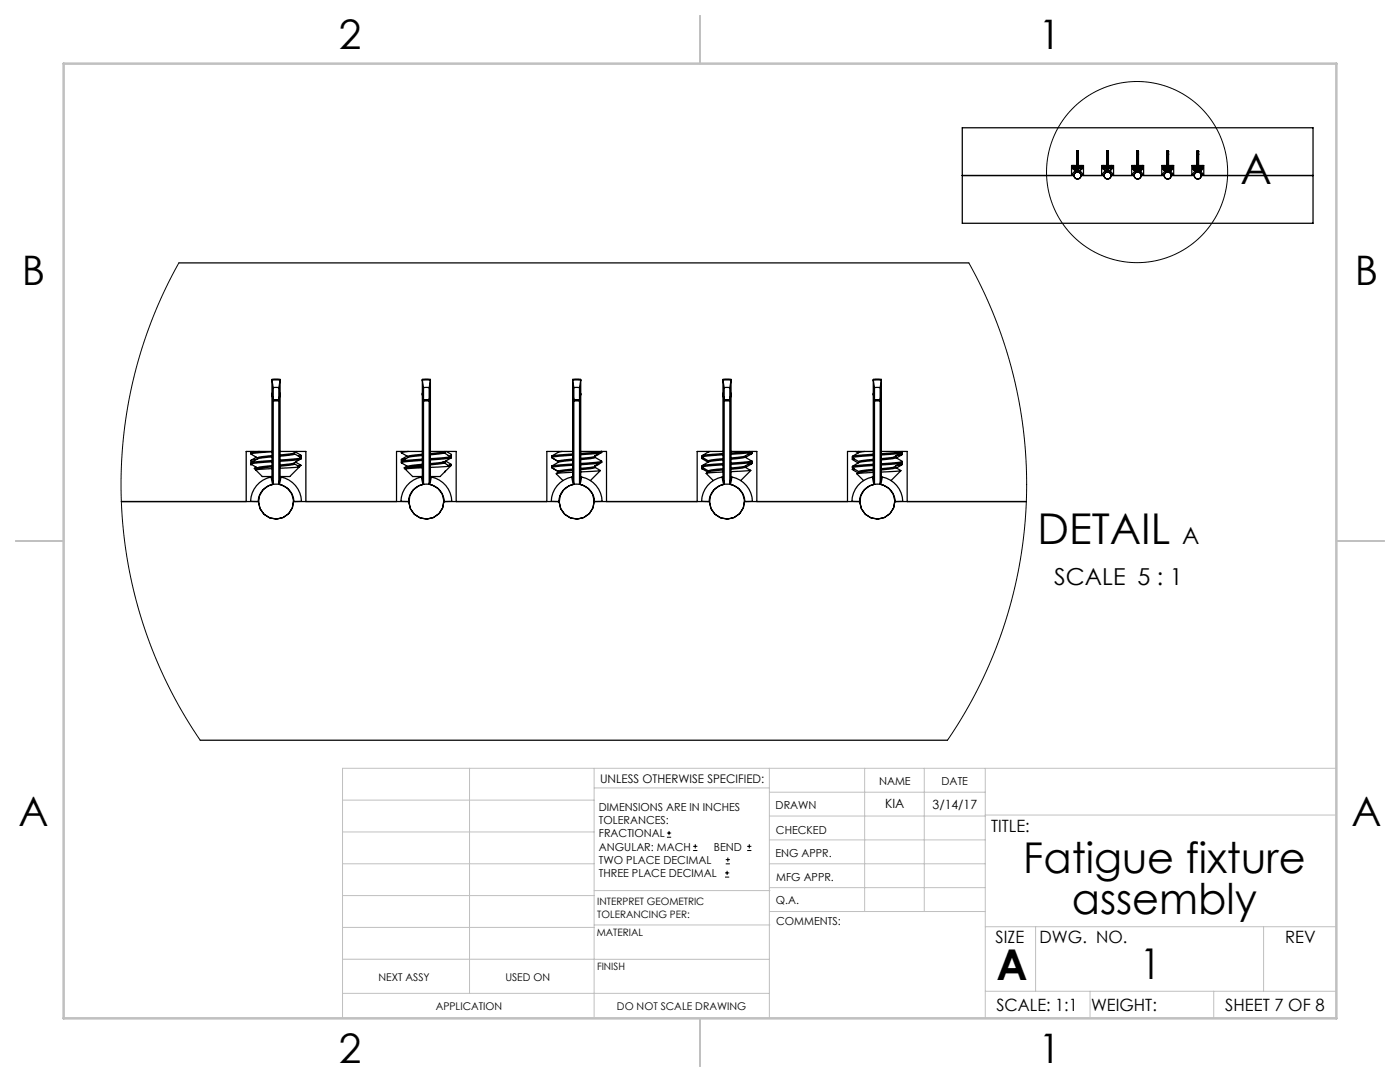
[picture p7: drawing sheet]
<svg xmlns="http://www.w3.org/2000/svg" width="279mm" height="216mm" viewBox="0 0 279 216" stroke-linecap="round" stroke-linejoin="round" font-family="sans-serif">
<g fill="none" stroke="#000" stroke-width=".2">
<path d="M35.7 52.5l-2.7 5.2-2.6 5.9-2.1 6-1.7 6.1-1.3 6.3-.7 6-.4 6.4v6.1l.5 6.4 1 6.3 1.4 6.2 1.6 5.7 2.3 6 2.6 5.8 3 5.6 3.4 5.2M193.3 52.5l2.8 5.3 2.6 5.9 2.1 6 1.7 6.2 1.2 6.2 .8 6.1 .4 6.3-.1 6.2-.5 6-.9 6.3-1.4 6.2-1.8 6.1-2.2 6-2.7 5.8-3 5.6-3.2 5M133.1 167.1h.8M133.1 166.2h.8M133.5 165.8v.8M138.3 169.7h.9M138.3 168.9h.9M138.8 168.5v.8M144.7 175h.8M144.7 174.2h.8M144.8 172.4h.9M144.8 171.5h.9"/>
<path d="M145.1 173.8v.8M145.3 171.1v.8M149.1 169.7h.9M149.1 168.9h.9M149.5 168.5v.8"/>
<circle cx="226.9" cy="34.3" r="18.1"/>
</g>
<g fill="none" stroke="#c0c0c0" stroke-width=".2">
<path d="M68.4 159.7h50.2M93.7 153.3v44.9M118.6 153.3v49.9M118.6 157.2h34.9M153.5 153.3v49.9M153.5 158.1h43.1M172.6 153.3v28.6M184.5 153.3v28.6M196.6 153.3v49.9M266.7 153.3h-198.3v49.9M68.4 178.7h50.2M68.4 172.4h50.2"/>
<path d="M68.4 166h50.2M118.6 177.7h35.1M153.5 167.6h43.1M153.5 162.8h43.1M153.5 172.4h43.1M153.5 177.1h43.1M196.6 162.6h70.1M68.4 198.2h85.1M68.4 185.1h50.2M68.4 191.4h50.2M118.6 191.4h34.9M118.6 184.6h35.1"/>
<path d="M153.7 181.9h42.9M196.6 197.8h70.1M196.6 184.9h70.1M206.7 184.9v12.9M217.5 197.8v5.4M242.2 197.8v5.4M252.2 184.9v12.9"/>
</g>
<path d="M139.7 3.2v9.5M3.2 107.9h9.5M266.7 107.9h9.5M139.7 203.2v9.5" fill="none" stroke="#c0c0c0" stroke-width=".25"/>
<path d="M12.7 12.7h254v190.5h-254z" fill="none" stroke="#c0c0c0" stroke-width=".5"/>
<g fill="none" stroke="#000" stroke-width=".25">
<path d="M192 25.5h70v19h-70zM192 35h22.3M214 33.4v.2M214 33.1l.9-.1h-1v2M214 33.4l.1 .1M214.1 33.1l.2 .2M214.1 33.1h-.1M214.1 33h.3M214.2 33.8l.3 .2h.4M214.3 33.3l-.3 .1M214.3 33.7h-.1M214.3 33.3l-.2 .1"/>
<path d="M214.3 33.3h.1M214.3 33.7l-.1 .1M214.3 33.3l-.2 .2 .8-.1M214.3 35a.7 .7 0 0 0 .7 .7 .7 .7 0 0 0 .7-.7M214.4 34.3l.4-.3 .1 .3a.71 .71 0 0 0-.6 .7h-.3zM214.9 33.4l-.9 .1 .3 .2M214.9 33.6l-.6 .1M214.9 33.2l-.6 .1M214.9 33.7l-.6 .1M214.9 30.2h.3M214.9 30.2v.5M214.9 30.7v3.3"/>
<path d="M214.9 30.2v.3M214.9 30.7v.3M214.9 34v.3M214.9 30.5h.3M214.9 30.5v.5M214.9 31h.3M214.9 31v3.3M214.9 34.3h.3M214.9 31h.1M214.9 34.3a.7 .7 0 0 0-.4 1.1 .7 .7 0 0 0 1.1 0 .7 .7 0 0 0-.4-1.1M215.2 30.5v.5M215.2 31v3.3"/>
<path d="M215.2 31h.1M215.2 33.2l.7-.2 .1 .2M215.2 30.2v.5M215.2 30.7v3.3M215.2 30.2v.3M215.2 30.7v.3M215.2 34v.3M215.2 33h1v2M215.2 34a1.02 1.02 0 0 1 .9 1h-.3a.71 .71 0 0 0-.6-.7zM215.7 35h4.6M215.8 33.5l-.6 .1M215.8 33.1l-.6 .1"/>
<path d="M215.8 33.1l.2 .2-.8 .1M215.8 33.5l.2 .1-.8 .1M215.8 33.1h.1M215.8 33.5h.1M215.8 33.4l.2 .2M216 33.3l-.8 .3M216 33.2h-.1M216 33.6h-.1M216 33.2v.1M216 33.6l-.4 .4h-.4M216 33.2v.2h-.8M220 33v.1"/>
<path d="M220.1 33.1l.2 .1M220.1 33.5l.2 .1M220.1 33.4h.1M220.2 33.7l.3 .3h.4M220.2 33.3h-.1M220.3 33.2l-.3 .3M220.3 33.6l-.1 .1M220.3 33.2v.1M220.3 33.6v.1M220.3 33.7h-.1M220.3 33.3l-.2 .1M220.3 33.7h-.1h.7"/>
<path d="M220.3 33l-.3 .1M220.3 35a.7 .7 0 0 0 .7 .7 .7 .7 0 0 0 .7-.7h4.6a.7 .7 0 0 0 .7 .7 .7 .7 0 0 0 .7-.7M220.8 33.6l-.5 .1M220.9 33.3l-.9 .1M220.9 33.4l-.9 .1M220.9 33.5l-.6 .1M220.9 33.1l-.6 .1M220.9 33.6l-.6 .1M220.9 33.2l-.6 .1M220.9 30.2h.3M220.9 30.2v.5M220.9 30.8v3.2"/>
<path d="M220.9 30.2v.3M220.9 30.7v.3M220.9 30.8v.2M220.9 30.7v.1M220.9 34v.3M220.9 33h-1v2M220.9 34.3l-.1-.3a1.02 1.02 0 0 0-.8 1h.3M220.9 34.3a.71 .71 0 0 0-.6 .7M220.9 30.5h.3M220.9 31h.3M220.9 30.5v.5M220.9 31v3.3"/>
<path d="M220.9 34.3h.3M220.9 31h.1M220.9 34.3a.7 .7 0 0 0-.4 1.1 .7 .7 0 0 0 1.1 0 .7 .7 0 0 0-.4-1.1M221.2 30.5v.5M221.2 31v3.3M221.2 31h.1M221.2 30.2v.5M221.2 30.7v3.3M221.2 30.2v.3M221.2 30.7v.3M221.2 34v.3M221.2 33h1v2"/>
<path d="M221.2 34a1.02 1.02 0 0 1 .9 1h-.3a.71 .71 0 0 0-.6-.7M221.7 33.4l.3 .2M221.7 33l.3 .2M221.8 33.8h.1M221.8 33.4l-.6 .1M221.8 33l-.6 .1M221.8 33.4l-.6 .2M221.8 33l-.6 .2M221.8 33h.1M221.8 33.4l.2 .2M221.8 33l.2 .3M222 33.6h.1"/>
<path d="M222 33.6l-.8 .1M222 33.2h.1M222 33.2l-.8 .1M222 33.3l-.8 .1M222 33.3l-.2 .1M222 33.6l-.4 .4h-.4M226 33.2v.1M226 33.6v.1M226 33.6h.1M226 33.2h.1M226 33.3l.3 .1M226 33.7l.3 .1"/>
<path d="M226.1 33.7l.2 .1M226.3 33.4v.1M226.3 33v.1M226.3 33.8v.1M226.3 33.5l-.2 .1M226.3 33.1l-.2 .1M226.3 33.9h-.1M226.5 33l-.2 .1M226.8 34a1.02 1.02 0 0 0-.8 1h.3a.71 .71 0 0 1 .6-.7M226.9 33.7l-.6 .1M226.9 33.3l-.6 .1M226.9 33.6l-.8 .1"/>
<path d="M226.9 33.2l-.8 .1M226.9 33.5l-.8 .1M226.9 33.1l-.8 .1M226.9 33.9h-.7l.3 .3M226.9 33.8l-.6 .1M226.9 33.4l-.6 .1M226.9 30.2h.3M226.9 30.2v.5M226.9 30.7v3.3M226.9 30.2v.3M226.9 30.7v.3M226.9 34v.3"/>
<path d="M226.9 33h-1v2M226.9 30.5h.3M226.9 30.5v.5M226.9 31h.3M226.9 34.3h.3M226.9 31v3.3M226.9 31h.1M226.9 34.3a.7 .7 0 0 0-.4 1.1 .7 .7 0 0 0 1.1 0 .7 .7 0 0 0-.4-1.1M227.2 30.5v.5M227.2 31v3.3M227.2 31h.1M227.2 34.3v-.3a1.02 1.02 0 0 1 .9 1h-.3"/>
<path d="M227.2 34.3a.71 .71 0 0 1 .6 .7M227.2 33.6l.8-.1-.2 .1M227.2 33.1h.8l-.2 .1M227.2 30.2v.5M227.2 30.8v3.5M227.2 30.2v.3M227.2 30.7v.3M227.2 30.7v.1M227.2 30.8v.2M227.2 33h1v2M227.7 35h4.6M227.8 33.6l-.6 .1"/>
<path d="M227.8 33.2l-.6 .1M227.8 33.7l-.6 .1M227.8 33.3l-.6 .1M227.8 33.6v.1M227.8 33.2v.1M227.8 33.2h.1M227.8 33.6h.1M227.8 33.3l.2 .2M227.8 33.7l.2 .1h-.8M227.9 33.1l-.1 .1M227.9 33.5l-.1 .1M228 33.8l-.4 .4"/>
<path d="M228 33.1h.1M228 33.1l-.8 .1M228 33.4l-.8 .1M228 33v.1M232 33.2v.1M232 33.6v.1M232 33.3l.3 .2M232 33.7l.3 .2M232 33.3l.3 .1M232 33.7l.3 .1M232.1 33.7h.1M232.1 33.3h.1"/>
<path d="M232.2 33.9l.3 .3M232.2 33l.1 .1M232.3 33.4h.1M232.3 33h.1M232.3 33.4l-.3 .2M232.3 33l-.3 .2M232.3 33.8l-.1 .1 .7-.1M232.3 35a.7 .7 0 0 0 .7 .7 .7 .7 0 0 0 .7-.7M232.4 33h-.1M232.4 34.3l.4-.3 .1 .3a.71 .71 0 0 0-.6 .7h-.3zM232.9 33.7l-.6 .1M232.9 33.5l-.8 .1"/>
<path d="M232.9 33.1l-.8 .1M232.9 33.6h-.8M232.9 33.2h-.8M232.9 33.3l-.6 .1M232.9 33.8h-.6M232.9 33.4h-.6M232.9 30.2h.3M232.9 30.2v.5M232.9 30.7v3.6M232.9 30.2v.3M232.9 30.7v.3M232.9 33h-1v2"/>
<path d="M232.9 30.5h.3M232.9 31h.3M232.9 30.5v.5M232.9 34.3h.3M232.9 31v3.3M232.9 31h.1M232.9 34.3a.7 .7 0 0 0-.4 1.1 .7 .7 0 0 0 1.1 0 .7 .7 0 0 0-.4-1.1M233.2 30.5v.5M233.2 31v3.3M233.2 31h.1M233.2 33.5l.8-.1v.1M233.2 30.2v.5"/>
<path d="M233.2 30.7v3.6M233.2 30.2v.3M233.2 30.7v.3M233.2 33h1v2M233.2 34a1.02 1.02 0 0 1 .9 1h-.3a.71 .71 0 0 0-.6-.7zM233.7 35h4.6M233.8 33.7h-.6M233.8 33.3h-.6M233.8 33.6l-.6 .1M233.8 33.2l-.6 .1M233.8 33.3l.2 .1M233.8 33.7l.2 .1"/>
<path d="M233.8 33.6h.1M233.8 33.2h.1M233.8 33.3h.1M233.8 33.7h.1M233.9 33l-.7 .1M234 33.8h-.8M234 33.8l-.4 .4M234 33.4l-.8 .1M234 33l-.8 .1M234 33.1l-.2 .2M234 33.5l-.2 .2M234 33.5h.1"/>
<path d="M234 33.1h.1M234 33.5h-.1M234 33.1h-.1M234 33.4h.1M234 33.4l-.2 .2M234 33l-.2 .2M234 33v.1M238 33.7l.2 .2M238 33.7h.1M238 33.2v.1M238 33.6v.1M238.1 33.7l.2 .2"/>
<path d="M238.1 33.7h.1M238.1 33.3h.1M238.2 33h.1M238.2 33.9l.3 .3M238.3 33h.1M238.3 35a.7 .7 0 0 0 .7 .7 .7 .7 0 0 0 .7-.7M238.4 34.3l.4-.3 .1 .3a.71 .71 0 0 0-.6 .7h-.3zM238.5 33l-.4 .2M238.9 33.5l-.8 .1M238.9 33.1l-.8 .1M238.9 33.7l-.6 .1M238.9 33.3l-.6 .1"/>
<path d="M238.9 33.9h-.7M238.9 33.8l-.7 .1M238.9 30.2h.3M238.9 30.2v.5M238.9 30.7v3.6M238.9 30.2v.3M238.9 30.7v.3M238.9 33h-1v2M238.9 33.4l-.8 .2M238.9 33.2l-.8 .1 .2 .2-.2-.2M238.9 33.6l-.8 .1M238.9 30.5h.3"/>
<path d="M238.9 30.5v.5M238.9 31h.3M238.9 34.3h.3M238.9 31v3.3M238.9 31h.1M238.9 34.3a.7 .7 0 0 0-.4 1.1 .7 .7 0 0 0 1.1 0 .7 .7 0 0 0-.4-1.1M239.2 30.5v.5M239.2 31v3.3M239.2 31h.1M239.2 33.1l.8-.1v.1M239.2 30.2v.5M239.2 30.7v3.6"/>
<path d="M239.2 30.2v.3M239.2 30.7v.3M239.2 33h1v2M239.2 34a1.02 1.02 0 0 1 .9 1h-.3a.71 .71 0 0 0-.6-.7zM239.7 35h22.3M239.8 33.7l-.6 .1M239.8 33.3l-.6 .1M239.8 33.6v.1M239.8 33.2v.1M239.8 33.2h.1M239.8 33.6h.1M239.8 33.3l.2 .1"/>
<path d="M239.8 33.7l.2 .1M239.9 33.5h.1l-.8 .1M239.9 33.1h.1l-.8 .1M239.9 33.1l-.7 .2M239.9 33.5l-.7 .2M240 33.8h-.8M240 33.8l-.4 .4M240 33.4l-.8 .1M240 33.5l-.2 .1M240 33.1l-.2 .1M240 33.1l-.2 .2M240 33.5l-.2 .2"/>
<path d="M240 33.4v.1M35.7 52.5h157.6M54.3 75.9v-.1a2.13 2.13 0 0 1 1.6-.1v.2M54.3 75.9h1.6M54.3 75.9v2.6M54.3 78.7v16.5l.2 1.4M54.3 75.9l.2 1.4M54.3 78.5l.2 1.3M54.3 78.7l.2 1.3M54.3 78.5v.2M54.5 77.3h1.2M54.5 77.3v2.5"/>
<path d="M54.5 79.8h1.2M54.5 79.8v.2M55.7 77.3v2.5M55.7 79.8v.2M55.9 75.9v2.6M55.9 78.7v16.5l-.2 1.4M55.9 75.9l-.2 1.4M55.9 78.5l-.2 1.3M55.9 78.5v.2M55.9 78.7l-.2 1.3M84.3 75.9h1.6M84.3 75.9v-.1a2.13 2.13 0 0 1 1.6-.1v.2"/>
<path d="M84.3 75.9v2.6M84.3 78.7v16.5l.2 1.4M84.3 75.9l.2 1.4M84.3 78.5l.2 1.3M84.3 78.7l.2 1.3M84.3 78.5v.2M84.5 77.3h1.2M84.5 79.8h1.2M84.5 77.3v2.5M84.5 79.8v.2M85.7 77.3v2.5M85.7 79.8v.2"/>
<path d="M85.9 75.9v2.6M85.9 78.7v16.5l-.2 1.4M85.9 75.9l-.2 1.4M85.9 78.5l-.2 1.3M85.9 78.5v.2M85.9 78.7l-.2 1.3M114.3 75.9h1.6M114.3 75.9v-.1a2.13 2.13 0 0 1 1.6-.1v.2M114.3 75.9v2.6M114.3 78.5v16.7l.2 1.4M114.3 75.9l.2 1.4M114.3 78.5l.2 1.5"/>
<path d="M114.5 77.3h1.2M114.5 77.3v2.5M114.5 79.8h1.2M114.5 79.8v.2M115.7 77.3v2.5M115.7 79.8v.2M115.9 75.9v2.6M115.9 78.7v16.5l-.2 1.4M115.9 75.9l-.2 1.4M115.9 78.5l-.2 1.3M115.9 78.5v.2M115.9 78.7l-.2 1.3"/>
<path d="M144.3 75.9h1.6M144.3 75.9v-.1a2.13 2.13 0 0 1 1.6-.1v.2M144.3 75.9v2.6M144.3 78.7v16.5l.2 1.4M144.3 75.9l.2 1.4M144.3 78.5l.2 1.3M144.3 78.7l.2 1.3M144.3 78.5v.2M144.5 77.3h1.2M144.5 79.8h1.2M144.5 77.3v2.5M144.5 79.8v.2"/>
<path d="M145.7 77.3v2.5M145.7 79.8v.2M145.9 75.9v2.6M145.9 78.7v16.5l-.2 1.4M145.9 75.9l-.2 1.4M145.9 78.5l-.2 1.3M145.9 78.5v.2M145.9 78.7l-.2 1.3M174.3 75.9v-.1a2.13 2.13 0 0 1 1.6-.1v.2M174.3 75.9h1.6M174.3 75.9v2.6M174.3 78.7v16.5l.2 1.4"/>
<path d="M174.3 75.9l.2 1.4M174.3 78.5l.2 1.3M174.3 78.7l.2 1.3M174.3 78.5v.2M174.5 77.3h1.2M174.5 77.3v2.5M174.5 79.8h1.2M174.5 79.8v.2M175.7 77.3v2.5M175.7 79.8v.2M175.9 75.9v2.6M175.9 78.7v16.5l-.2 1.4"/>
<path d="M175.9 75.9l-.2 1.4M175.9 78.5l-.2 1.3M175.9 78.5v.2M175.9 78.7l-.2 1.3M50.1 90.1h.1M50.1 92.3v.5M50.1 90.1l.2 .1M50.1 92.1l.2 .1M50.1 90.6l1.3 .8M50.1 92.6l1.3 .8M50.5 90.1l-.4 .2M51.1 91.2l-1 .6v.3"/>
<path d="M51.1 93.2l-.3 .3M51.2 91.7l-1 .2M51.4 91.3v.3M51.4 93.3v.3M51.4 93.4l-.6 .1 1.5 1.6h2M51.4 91.5l-1.3 .8M51.4 93.5l-.3 .2M51.8 90.1l-1.6 .2M51.8 96.3l1.5-.9 .8-.2 .3 1.5a3.6 3.6 0 0 0-2.9 3.4l-1.5-.1a5.1 5.1 0 0 1 1.8-3.7zM54.3 91.9l-4.1 .4M54.3 92.1l-4.2 .5M54.3 90.1l-4.2 .5v-.3"/>
<path d="M54.3 92.9l-2.9 .4M54.3 90.9l-2.9 .4M54.3 93.5l-3.2 .3M54.3 93.2l-2.8 .3M54.3 91.2l-2.8 .3M54.3 90.1h-5.2v10M54.5 80h1.2M54.5 80v16.6M54.5 96.6h1.2M54.6 96.6a3.5 3.5 0 0 0-2.5 5.4 3.5 3.5 0 0 0 5.9 0 3.5 3.5 0 0 0-2.3-5.4M55.7 80v16.6M55.9 90.1h5.1v10"/>
<path d="M56.1 95.2a5.1 5.1 0 0 1 4.1 4.8l-1.5 .1a3.6 3.6 0 0 0-2.9-3.4zM58.7 92.6l-2.8 .4M58.7 90.6l-2.8 .4M58.8 90.6l1.3 .7M58.8 92.6l.9 .5M58.8 90.4v.2M58.8 92.4v.2M59 92.2l1 .6M59 90.2l1 .6M59.2 90.1l-.7 .4-2.6 .3M59.4 92.9h.7l-2.3 2.2h-1.9M59.7 93.2l-3.8 .2"/>
<path d="M59.8 91.7a4.1 4.1 0 0 1-3.2 1l-.7 .1M60 91.3h.1l-.4 .2-3.8 .3M60 90.9l-.5 .1M60 91.1l-.1 .1M60.1 91.1l-.2 .1M60.1 91.3v.3l-.4 .1-3.8 .3M60.1 90.9v.2M80.1 90.1v.2M80.1 91.7v.2M80.1 92.1v.2M80.1 92.3l.1 .1M80.1 90.3l.1 .1"/>
<path d="M80.1 92h.1M80.1 90.4l1.3 .7M80.1 92.4l1.3 .7v.2M80.5 91.8l-.3 .1M80.7 93.4l1.6 1.7h2M81.1 91.5l-.9 .2M81.2 91l-1.1 .7M81.2 93l-.5 .3M81.4 91.1v.2M81.4 93.2l-.7 .1M81.4 91.3l-1.3 .7M81.4 93.3l-.5 .3 3.4-.3"/>
<path d="M81.5 90.1l-1.4 .2M81.8 96.3l1.5-.9 .8-.2 .3 1.5a3.6 3.6 0 0 0-2.9 3.4l-1.5-.1a5.1 5.1 0 0 1 1.8-3.7zM84.1 93.1l-2.5 .1M84.3 91.6l-4.1 .4M84.3 91.9l-2.9 .2-1.3 .2M84.3 92.6l-2.9 .5M84.3 90.6l-2.9 .5M84.3 92.9l-2.8 .4M84.3 90.9l-2.8 .4M84.3 90.1h-5.2v10M84.5 80h1.2M84.5 80v16.6"/>
<path d="M84.5 96.6h1.2M84.6 96.6a3.5 3.5 0 0 0-2.5 5.4 3.5 3.5 0 0 0 5.9 0 3.5 3.5 0 0 0-2.3-5.4M85.7 80v16.6M85.9 90.1h5.1v10M86.1 95.2a5.1 5.1 0 0 1 4.1 4.8l-1.5 .1a3.6 3.6 0 0 0-2.9-3.4zM88.4 92.2l1.1 .7M88.4 90.2l1.1 .7M88.7 94.1h.1M88.8 92.3l-2.9 .5M88.8 90.3l-2.9 .5M88.8 92.1v.2M88.8 90.1v.2"/>
<path d="M88.8 90.1l-2.8 .4M88.9 94l-.2 .1M88.9 92l1.2 .7M89.1 90.1l1 .6M89.4 92.9h.4M89.5 90.9l.3 .1M89.9 93l-4 .3M90 92.7h.1l-.5 .1h.5h-.3M90 90.9l.1 .1M90 91.1l-4 .4M90 91.3l-4.1 .5M90.1 91.3l-.7 .4a5.5 5.5 0 0 1-3.4 .8"/>
<path d="M90.1 92.8l-2.3 2.3h-1.9M90.1 90.7v.2M90.1 91.1v.2M110.1 91v.3l1.3 .8M110.1 93v.3l1.3 .8M110.2 91.4l1.2 .7M110.2 93.4l1.2 .7M111 94.5l1.3 1.4M111.4 92v.2l-1.3 .8M111.4 90.1v.1l-1.3 .8M111.4 94v.3l-.4 .2M111.8 96.3l1.5-.9 .8-.2 .3 1.5a3.6 3.6 0 0 0-2.9 3.4l-1.5-.1a5.1 5.1 0 0 1 1.8-3.7z"/>
<path d="M112.2 90.1l-.7 .1M114.3 93.6l-2.9 .4M114.3 91.6l-2.9 .4M114.3 92.8l-4.2 .5M114.3 90.8l-4.2 .5M114.3 92.6l-4.1 .4M114.3 90.6l-4.1 .4M114.3 94.2l-3.3 .3M114.3 93.9l-2.8 .3M114.3 91.9l-2.8 .3M114.3 90.1h-5.2v10M114.5 80h1.2"/>
<path d="M114.5 96.6h1.2M114.5 80v16.6M114.6 96.6a3.5 3.5 0 0 0-2.5 5.4 3.5 3.5 0 0 0 5.9 0 3.5 3.5 0 0 0-2.3-5.4M115.7 80v16.6M115.9 90.1h5.1v10M116.1 95.2a5.1 5.1 0 0 1 4.1 4.8l-1.5 .1a3.6 3.6 0 0 0-2.9-3.4zM118.7 93.3l-2.8 .4M118.7 91.3l-2.8 .4M118.8 93v.3M118.8 91v.3M118.8 91h.1M118.8 93h.1"/>
<path d="M118.8 91.3l1.3 .7v.3M118.8 93.3l1 .6M119.6 90.6l-1 .5-2.7 .4M119.6 92.6l-1 .5-2.7 .4M119.8 93.9l-3.9 .3M119.8 93.9l-2 2M119.9 92.2l-1.2 .8M119.9 90.2l-1.2 .8M120 90.3l-.1 .1M120 92.3l-1.2 .2-2.9 .2M120 90.3l-1.2 .2-2.9 .2M120 92l-1.2 .3-2.9 .2"/>
<path d="M120 90l-1.2 .3-2.9 .2M120.1 90.1v.2M140.1 91v.5M140.1 93v.6M140.1 91.5l1.2 .7M140.1 93.5l1.2 .7M140.1 91.2l1.3 .8v.2M140.1 93.2l1.3 .8M140.4 93.4l-.3 .1M140.4 91.4l-.3 .1M140.9 94.5l1.4 1.4M141.1 90.1l.2 .1"/>
<path d="M141.4 94v.2M141.4 90.1v.1M141.7 90.1l-1.6 .8M141.8 96.3l1.5-.9 .8-.2 .3 1.5a3.6 3.6 0 0 0-2.9 3.4l-1.5-.1a5.1 5.1 0 0 1 1.8-3.7zM144.3 91.8l-1.3 .1a4.3 4.3 0 0 0-2.9 1M144.3 92.5h-.2a11.7 11.7 0 0 0-3.9 .5M144.3 90.5h-.2a11.7 11.7 0 0 0-3.9 .5M144.3 92.8h-.2a11.7 11.7 0 0 0-3.9 .4M144.3 90.8h-.2a11.7 11.7 0 0 0-3.9 .4M144.3 93.5a6.4 6.4 0 0 0-2.8 .5M144.3 91.5a6.4 6.4 0 0 0-2.8 .5M144.3 93.8l-1.3 .1a2.94 2.94 0 0 0-2.1 .6l3.4-.3"/>
<path d="M144.3 90.1h-5.2v10M144.5 80h1.2M144.5 96.6h1.2M144.5 80v16.6M144.6 96.6a3.5 3.5 0 0 0-2.5 5.4 3.5 3.5 0 0 0 5.9 0 3.5 3.5 0 0 0-2.3-5.4M145.7 80v16.6M145.9 91.6l2.8-.4 1.3 .8M145.9 93.6l2.8-.4 1.1 .7M145.9 90.1h5.1v10M146.1 95.2a5.1 5.1 0 0 1 4.1 4.8l-1.5 .1a3.6 3.6 0 0 0-2.9-3.4zM148.7 93l-2.8 .4M148.7 91l-2.8 .4"/>
<path d="M148.8 91.3h.1M148.8 93.3h.1M149.6 90.1l-3.7 .3M149.8 93.8l-3.9 .3M149.9 93.9l-2.1 2M150 92a12.4 12.4 0 0 1-4.1 .4M150 92.2a12.4 12.4 0 0 1-4.1 .4M150 90.2a12.4 12.4 0 0 1-4.1 .4M150 90.6l-1.2 .7M150 92.6l-1.2 .7M150 92.2v.1M150 90.2v.1"/>
<path d="M150 92.5l-.8 .2M150 90.5l-.8 .2M150 92.2h.1M150.1 92.2l-1.3 .7v.3M150.1 90.2l-1.3 .7v.3M150.1 90.1v.4M150.1 92v.5M170.1 93.6l.1 .2zM170.1 91.1v.2M170.1 91.4v.3M170.1 93.1v.2M170.1 91.7l1.2 .7"/>
<path d="M170.1 91.4l1.3 .7v.2M170.1 93.4l1.3 .7v.2M170.3 93.5h.1M170.4 93.8l.7 .5M170.5 91.6l-.3 .1M170.5 93.6h-.4M170.8 90.1l.5 .3M171 94.6l1.3 1.3M171.3 90.1l.1 .2M171.4 92.3l-1.3 .7M171.4 90.3l-1.3 .7M171.4 94.3l-.4 .2"/>
<path d="M171.8 96.3l1.5-.9 .8-.2 .3 1.5a3.6 3.6 0 0 0-2.9 3.4l-1.5-.1a5.1 5.1 0 0 1 1.8-3.7zM172.6 90.1l-1.1 .2M174.3 92.6h-.1a13.2 13.2 0 0 0-4 .5M174.3 90.6h-.1a13.2 13.2 0 0 0-4 .5M174.3 93.7l-2.8 .4M174.3 91.7l-2.8 .4M174.3 94.3l-3.2 .3M174.3 93.9l-2.8 .4M174.3 90.1h-5.2v10M174.5 91.9l-3 .4M174.5 92.9h-.3a13.2 13.2 0 0 0-4 .4M174.5 90.9h-.3a13.2 13.2 0 0 0-4 .4"/>
<path d="M174.5 80h1.2M174.5 96.6h1.2M174.5 80v16.6M174.6 96.6a3.5 3.5 0 0 0-2.5 5.4 3.5 3.5 0 0 0 5.9 0 3.5 3.5 0 0 0-2.3-5.4M175.7 80v16.6M175.9 90.1h5.1v10M176.1 95.2a5.1 5.1 0 0 1 4.1 4.8l-1.5 .1a3.6 3.6 0 0 0-2.9-3.4zM178.3 93.2l-2.4 .3M178.3 91.2l-2.4 .3M178.7 91.3l-.5 .2-2.3 .3M178.7 93.1v.3l-2.8 .4M178.7 91.1v.2"/>
<path d="M178.7 91h.1M178.7 93h.1M178.8 91.3l1.3 .8M178.8 93.3l1 .6-3.9 .3M179.5 90.5l-1.1 .7M179.5 92.5l-1.1 .7M179.8 93.9l-2 2M180 92.1l-.7 .2-3.4 .2M180 90.1l-.7 .2-3.4 .2M180 92.3l-.7 .2-3.4 .3M180 90.3l-.7 .2-3.4 .3M180 92.7l-1.1 .2"/>
<path d="M180 90.7l-1.1 .2M180 92.4l-.6 .2M180 90.4l-.6 .2M180.1 90.7l-1.2 .7M180.1 92.7l-1.2 .7M180.1 90.1v.2M180.1 90.4v.3M180.1 92.1v.2M180.1 92.4v.3M24.2 100.1h27.4a3.5 3.5 0 0 0 3.5 3.5 3.5 3.5 0 0 0 3.5-3.5h23a3.5 3.5 0 0 0 3.5 3.5 3.5 3.5 0 0 0 3.5-3.5h23a3.5 3.5 0 0 0 3.5 3.5 3.5 3.5 0 0 0 3.5-3.5h23a3.5 3.5 0 0 0 3.5 3.5 3.5 3.5 0 0 0 3.5-3.5h23a3.5 3.5 0 0 0 3.5 3.5 3.5 3.5 0 0 0 3.5-3.5h26.2M40 147.7h149.1"/>
</g>
<g font-size="8.5">
<text x="247.5" y="36.7">A</text>
<text x="207.1" y="108.6">DETAIL</text>
<text x="204.2" y="174.2">Fatigue fixture</text>
<text x="213.9" y="182.3">assembly</text>
<text x="198.9" y="195.5">A</text>
<text x="227.5" y="195.4">1</text>
</g>
<g font-size="8.1">
<text x="67.6" y="9.7">2</text>
<text x="207.3" y="9.7">1</text>
<text x="4.4" y="57">B</text>
<text x="270.4" y="57">B</text>
<text x="3.7" y="164.9">A</text>
<text x="269.7" y="164.9">A</text>
<text x="67.6" y="212.2">2</text>
<text x="207.3" y="212.2">1</text>
</g>
<g font-size="4.7">
<text x="235.9" y="108.6">A</text>
<text x="210.4" y="116.8">SCALE 5 : 1</text>
</g>
<g font-size="3.4">
<text x="197.8" y="166">TITLE:</text>
<text x="198.7" y="188.1">SIZE</text>
<text x="207.5" y="188.1">DWG. NO.</text>
<text x="256.5" y="188.2">REV</text>
<text x="198.8" y="201.7">SCALE: 1:1</text>
<text x="217.7" y="201.8">WEIGHT:</text>
<text x="244.5" y="201.7">SHEET 7 OF 8</text>
</g>
<g font-size="2.5">
<text x="176.7" y="161.3">KIA</text>
<text x="186.1" y="161.4">3/14/17</text>
</g>
<text font-size="2.4" x="119.8" y="156.2">UNLESS OTHERWISE SPECIFIED:</text>
<g font-size="2.2">
<text x="119.5" y="161.8">DIMENSIONS ARE IN INCHES</text>
<text x="154.8" y="161.4">DRAWN</text>
<text x="175.4" y="156.6">NAME</text>
<text x="187.9" y="156.7">DATE</text>
<text x="119.5" y="164.4">TOLERANCES:</text>
<text x="119.5" y="167.1">FRACTIONAL</text>
<text x="154.9" y="166.3">CHECKED</text>
<text x="119.5" y="169.7">ANGULAR: MACH</text>
<text x="119.5" y="172.4">TWO PLACE DECIMAL</text>
<text x="142.5" y="169.7">BEND</text>
<text x="154.8" y="171">ENG APPR.</text>
<text x="119.5" y="175">THREE PLACE DECIMAL</text>
<text x="154.9" y="175.7">MFG APPR.</text>
<text x="154.9" y="180.4">Q.A.</text>
<text x="154.9" y="184.6">COMMENTS:</text>
</g>
<g font-size="2.1">
<text x="75.5" y="195.7">NEXT ASSY</text>
<text x="100.9" y="195.7">USED ON</text>
<text x="86.9" y="201.5">APPLICATION</text>
<text x="123.1" y="201.6">DO NOT SCALE DRAWING</text>
</g>
<g font-size="2">
<text x="119.2" y="180.6">INTERPRET GEOMETRIC</text>
<text x="119.2" y="183.1">TOLERANCING PER:</text>
<text x="119.1" y="186.7">MATERIAL</text>
<text x="119.1" y="193.5">FINISH</text>
</g>
</svg>
